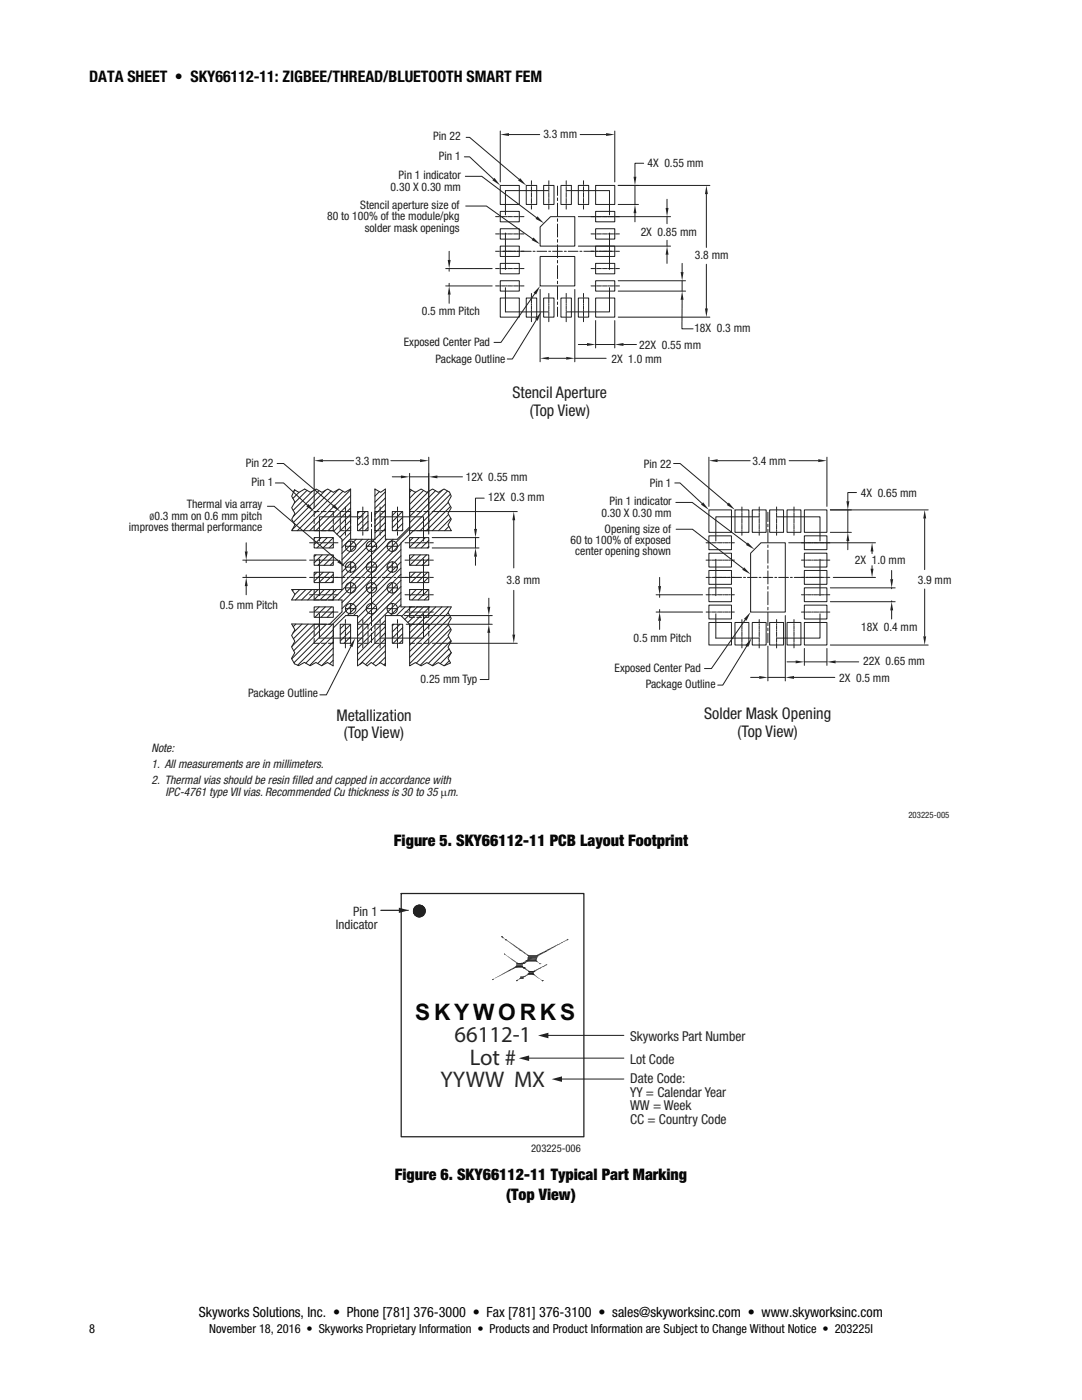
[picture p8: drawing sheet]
<svg xmlns="http://www.w3.org/2000/svg" width="216mm" height="279mm" viewBox="0 0 216 279" stroke-linecap="round" stroke-linejoin="round" font-family="sans-serif">
<g fill="none" stroke="#231f20" stroke-width=".2">
<path d="M88.9 53.6h9.3M88.9 57.1h9.3M89.6 50.2v1.7M89.6 53.6v.5M89.6 56.5v.6M89.6 58.8v1.7M58.9 97.8l-.3 .3M59.7 98.3l-1.3 1.2M61.3 97.9l-2.6 2.5M62.3 98.1l-3.8 3.7M63.7 97.9l-5.2 5.2M65 97.8l-6.4 6.4"/>
<path d="M66.1 98l-7.8 7.7M67.6 97.6l-8.3 8.3M68.4 98l-7.8 7.9M70 99l-7 6.9M70 97.7l-8.2 8.2M74.9 97.7l-.1 .1M75.7 98.1l-.9 .9M76.9 98.2l-2.1 2M76.9 99.4l-2.1 2M82.1 97.8l-.4 .4M82.9 98.2l-1.2 1.2M84.5 97.9l-2.8 2.7"/>
<path d="M85.6 98l-3.9 3.9M86.9 97.9l-5.2 5.2M88.3 97.8l-6.6 6.5M89.3 98l-21.8 21.7M89.9 98.6l-7.3 7.3M58.6 117.7l-.2 .2M59.8 117.7l-1 1M61 117.7l-2 2M62.3 117.7l-2.1 2M63.5 117.7l-2.1 2M64.7 117.7l-2.1 2M65.9 117.7l-2.1 2"/>
<path d="M67.2 117.7l-2.1 2M70 100.2l-5.8 5.7M70 105.1l-2.2 2.1M70 106.3l-1.8 1.7M70 107.5l-1.8 1.8M70 101.4l-4.5 4.5M70 103.8l-2.8 2.8M70 102.6l-3.4 3.4M71.1 107.6l-2.9 2.9M72.3 107.6l-4.1 4.1M73.5 107.6l-5.3 5.3M74.7 107.6l-6.5 6.5"/>
<path d="M76.9 106.7l-8.7 8.7M76.9 101.8l-2.1 2.1M76.9 103l-2.1 2.1M76.9 104.3l-2.1 2M76.9 105.5l-2.1 2.1M76.9 100.6l-2.1 2.1M77.2 107.6l-9 9M78.4 107.6l-12.1 12.1M79.3 107.6l2.4-2.4v-7.6l1.2 .7 1.1-.7 1.2 .7 1.1-.7 1.2 .7 1.1-.7 1.1 .6 .3 .8-.6 1.2 .6 1.1-.6 1.2 .6 1.1-.6 1.2 .6 1.1h-7.5l-2.5 2.5v12.7h10l-.6 1.2 .6 1.1-.6 1.1 .6 1.2-.6 1.1 .6 1.2-.6 1.1 .6 1.2M79.3 107.6h-2.4v-10l-.9 .7-1.2-.7v10h-4.8v-10l-1.2 .7-1.1-.7-1.2 .7-1.1-.7-1.2 .7-1.1-.7-1.1 .7-1.2-.7-1.1 .7-.9-.5-.6 1.2 .7 1.2-.7 1.1 .7 1.2-.7 1.1 .7 1.2-.7 1.1h8.3l1.7 1.7v10.1h-10l.7 .9-.7 1.1h10v2.4l-2.4 2.5M80 108.5l-11.8 11.7M80 110.9l-21.3 21.4"/>
<path d="M80 109.7l-11.8 11.8M80 115.8l-8.7 8.7M80 117.1l-8.7 8.6M80 118.3l-8.7 8.6M80 119.5l-8.7 8.6M80 112.2l-10.7 10.7M80 113.4l-9.5 9.5M80 114.6l-8.7 8.7M89.4 100.3l-5.6 5.6M89.5 102.7l-3.2 3.2M89.6 105.1l-.9 .8M89.9 101.1l-4.9 4.8"/>
<path d="M90 103.4l-2.5 2.5M90 105.8l-.1 .1M59 124.5l-.5 .6M60.3 124.5l-1.8 1.8M61.5 124.5l-2.9 3M62.7 124.6l-4.5 4.4M63.9 124.6l-5.3 5.3M65.1 124.6l-6.9 6.9M65.8 124.6l-7.6-.1 .7 1.2-.7 1.1 .6 1.2-.6 1.1 .6 1.2-.6 1.1 .6 1.1 .8 .3 1.1-.6 1.2 .7 1.1-.7 1.2 .7 1.1-.7 1.2 .7v-7.6l2.5-2.4h2.3v10l1.1-.7 .9 .7 .8-.7 .9 .7 .9-.7 1 .7v-10h3.1l1.7 1.7M66.5 130.6l-2.3 2.3M66.5 131.8l-.7 .7M66.5 126.9l-5.5 5.5"/>
<path d="M66.5 129.3l-3.1 3.1M66.5 128.1l-4.7 4.7M66.5 125.7l-7.1 7.1M76.9 131.2l-1.2 1.2M76.9 132.4l-.3 .3M76.9 128.7l-3.9 4M76.9 129.9l-2.5 2.5M76.9 127.5l-5.1 5.1M76.9 123.8l-5.6 5.6M76.9 125.1l-5.6 5.5M76.9 126.3l-5.6 5.5M80 120.7l-2.1 2.2"/>
<path d="M80.8 121.1l-1.7 1.8M81.7 124.6v8.3l1.2-.7 1.1 .7 1.2-.7 1.1 .7 1.2-.7 1.1 .7 1.3-.6-.5-.9 .6-1.1M82.1 121.1l-1.9 1.9M83.3 121.1l-2.5 2.5M84.5 121.1l-3.1 3.1M85.7 121.1l-4 4M87 121.1l-5.3 5.2M88.2 121.1l-6.5 6.4M89.4 121.1l-7.7 7.7M89.4 122.3l-7.7 7.7M89.5 124.7l-7.8 7.7M89.5 127.1l-5.6 5.7"/>
<path d="M89.6 129.5l-3.4 3.3M89.7 131.9l-1 .9M89.9 123.1l-8.2 8.1M89.9 125.5l-6.8 6.8M90 127.9l-4.5 4.5M90 130.3l-2.1 2.1"/>
</g>
<g fill="#231f20">
<path d="M89.3 51.9h.6l-.3 1.7z"/>
<path d="M89.6 57.1l.3 1.7h-.6z"/>
<path d="M103.8 35.6l1.2 1.4-1.6-1z"/>
</g>
<path d="M93 27.4h.7l9.9 8.4" fill="none" stroke="#231f20" stroke-width=".2"/>
<path d="M107.2 43.2l1.3 1.4-1.6-.9z" fill="#231f20"/>
<path d="M92.9 35.2h3.2l10.9 8.2" fill="none" stroke="#231f20" stroke-width=".2"/>
<path d="M98.7 35.5l1.1 1.5-1.6-1z" fill="#231f20"/>
<path d="M92.7 31.3h1l4.8 4.4" fill="none" stroke="#231f20" stroke-width=".2"/>
<path d="M106.4 47.4l1.4 1.4-1.7-.9z" fill="#231f20"/>
<path d="M92.9 41.1h4.2l9.2 6.6" fill="none" stroke="#231f20" stroke-width=".2"/>
<path d="M108 62.2l-.7 1.8-.5-.3z" fill="#231f20"/>
<path d="M107 63.8l-4.8 7.8h-1" fill="none" stroke="#231f20" stroke-width=".2"/>
<path d="M107.8 57.1l-.8 1.7-.5-.4z" fill="#231f20"/>
<g fill="none" stroke="#231f20" stroke-width=".2">
<path d="M99.8 37h3.8v3.8h-3.8zM105 37h2.1v3.8h-2.1zM106 36.1v.7M106 37v.1M106 37.3v.8M106 38.2v.2M106 38.5v.8M106 39.5v.1M106 39.8v.7M108.5 37h2v3.8h-2zM109.4 38h-8.5v4.9M109.5 36.1v.7"/>
<path d="M109.5 37v.1M109.5 37.3v.8M109.5 38.2v.2M109.5 38.5v.8M109.5 39.5v.1M109.5 39.8v.7M111.2 37.1v1.9M111.2 39.5v.5M111.9 37h2.1v3.8h-2.1zM113 36.1v.7M113 37v.1M113 37.3v.8"/>
<path d="M113 38.2v.2M113 38.5v.8M113 39.5v.1M113 39.8v.7M113 38h8.6v4.9M115.4 37h2.1v3.8h-2.1zM116.4 36.1v.7M116.4 37v.1M116.4 37.3v.8M116.4 38.2v.2M116.4 38.5v.8M116.4 39.5v.1"/>
<path d="M116.4 39.8v.7M118.8 37h3.9v3.8h-3.9zM98.9 57.1h.7M98.9 53.6h.7M98.9 50.1h.7M98.9 46.7h.7M98.9 43.2h.7M99.8 57.1h.1M99.8 53.6h.1M99.8 50.1h.1M99.8 46.7h.1M99.8 43.2h.1"/>
<path d="M99.8 59.5h3.8v3.8h-3.8zM99.8 56h3.8v2.1h-3.8zM99.8 52.6h3.8v2h-3.8zM99.8 49.1h3.8v2.1h-3.8zM99.8 45.7h3.8v2h-3.8zM99.8 42.2h3.8v2.1h-3.8zM100.1 57.1h.8M100.1 43.2h.8M100.1 53.6h.8M100.1 50.1h3.6M100.1 46.7h.8M100.9 57.4v4.8h8.5"/>
<path d="M100.9 46.5v7.3M101 57.1h.2M101 53.6h.2M101 46.7h.2M101 43.2h.2M101.3 57.1h.8M101.3 53.6h.8M101.3 46.7h.8M101.3 43.2h.8M102.3 57.1h.1M102.3 43.2h.1M102.3 53.6h.1"/>
<path d="M102.3 46.7h.1M102.6 57.1h.8M102.6 46.7h.8M102.6 43.2h.8M102.6 53.6h.8M103.5 57.1h.2M103.5 53.6h.2M103.5 46.7h.2M103.5 43.2h.2M103.8 57.1h.8M103.8 53.6h.8M103.8 50.1l2.2 .1"/>
<path d="M103.8 46.7h.8M103.8 43.2h.8M105 59.5h2.1v3.8h-2.1zM106 58.6v.7M106 59.4v.2M106 59.8v.7M106 40.7v.2M106 41v.7M106.4 50.2h.4M106.7 58.6l-6.7 9.7h-1.4M107.1 50.2h2M107.8 57.8v14.4"/>
<path d="M108.5 59.5h2v3.8h-2zM109.5 50.2h.4M109.5 58.6v.7M109.5 59.4v.2M109.5 59.8v.7M109.5 40.7v.2M109.5 41v.7M110.3 50.2h1.9M111.2 40.6v2.6M111.2 43.7v.5M111.2 44.7v2.6M111.2 47.8v.5"/>
<path d="M111.2 48.9v2.5M111.2 52v.5M111.2 53v2.6M111.2 56.1v.5M111.2 57.2v2.5M111.9 59.5h2.1v3.8h-2.1zM112.6 50.2h.4M113 58.6v.7M113 59.4v.2M113 59.8v.7M113 40.7v.2M113 41v.7"/>
<path d="M113.4 50.2h1.9M114.7 57.8v14.4M115.4 59.5h2.1v3.8h-2.1zM115.7 50.2h.4M116.4 58.6v.7M116.4 59.4v.2M116.4 59.8v.7M116.4 40.7v.2M116.4 41v.7M117.9 46.7h.8M117.9 43.2h.8M117.9 57.1h.8"/>
<path d="M117.9 53.6h.8M118.7 50.1l-2.2 .1M118.8 50.1h3.6M118.8 46.7h.2M118.8 43.2h.2M118.8 57.1h.2M118.8 53.6h.2M118.8 52.6h3.9v2h-3.9zM118.8 49.1h3.9v2.1h-3.9zM118.8 45.7h3.9v2h-3.9zM118.8 42.2h3.9v2.1h-3.9zM118.8 59.5h3.9v3.8h-3.9z"/>
<path d="M118.8 56h3.9v2.1h-3.9zM119.1 46.7h.8M119.1 43.2h.8M119.1 57.1h.8M119.1 53.6h.8M120.1 46.7h.1M120.1 57.1h.1M120.1 43.2h.1M120.1 53.6h.1M120.4 46.7h.7M120.4 57.1h.7M120.4 43.2h.7"/>
<path d="M120.4 53.6h.7M121.3 46.7h.2M121.3 57.1h.2M121.3 43.2h.2M121.3 53.6h.2M121.6 46.7h.8M121.6 57.1h.8M121.6 43.2h.8M121.6 57.4v4.8h-8.6M121.6 46.5v7.3M121.6 53.6h.8M122.5 50.1h.2"/>
<path d="M122.5 46.7h.2M122.5 57.1h.2M122.5 43.2h.2M122.5 53.6h.2M122.9 53.6h.7M122.9 50.1h.7M122.9 46.7h.7M122.9 57.1h.7M122.9 43.2h.7M106 60.7v.1M106 61v.8M106 61.9v.2"/>
<path d="M106 62.2v.8M106 63.2v.1M106 63.5v.7M109.5 71.5h3.5M109.5 60.7v.1M109.5 61v.8M109.5 61.9v.2M109.5 62.2v.8M109.5 63.2v.1M109.5 63.5v.7M111.2 60.3v.5M111.2 61.3v1.9"/>
<path d="M113 60.7v.1M113 61v.8M113 61.9v.2M113 62.2v.8M113 63.2v.1M113 63.5v.7M114.7 71.5h6.3M116.4 60.7v.1M116.4 61v.8M116.4 61.9v.2M116.4 62.2v.8M116.4 63.2v.1"/>
<path d="M116.4 63.5v.7"/>
</g>
<g fill="#231f20">
<path d="M107.8 71.5l1.7-.3v.6z"/>
<path d="M113 71.2l1.7 .3-1.7 .3z"/>
</g>
<path d="M115.4 68.8h1.7M118.8 64v5.4M118.9 68.8h3.8M122.7 64v5.4M124.4 68.8h2.6" fill="none" stroke="#231f20" stroke-width=".2"/>
<g fill="#231f20">
<path d="M117.1 68.5l1.8 .3-1.8 .2z"/>
<path d="M122.7 68.8l1.7-.3v.5z"/>
</g>
<path d="M123.4 56h13.4M123.4 58.1h13.4M136.1 59.8v5.8h2.2M136.1 52.6v1.7M136.1 56v2.1" fill="none" stroke="#231f20" stroke-width=".2"/>
<g fill="#231f20">
<path d="M135.8 54.3h.6l-.3 1.7z"/>
<path d="M136.1 58.1l.3 1.7h-.6z"/>
</g>
<path d="M133.1 39.8v1.7M115.4 43.2h18.4M115.4 49.1h18.4M133.1 43.2v1.4M133.1 48v1.1M133.1 50.8v1.8" fill="none" stroke="#231f20" stroke-width=".2"/>
<g fill="#231f20">
<path d="M132.8 41.5h.6l-.3 1.7z"/>
<path d="M133.1 49.1l.3 1.7h-.6z"/>
</g>
<path d="M123.4 37h18.2M140.9 38.7v10.7M140.9 52.7v8.9M123.4 63.3h18.2" fill="none" stroke="#231f20" stroke-width=".2"/>
<g fill="#231f20">
<path d="M140.9 37l.3 1.7h-.5z"/>
<path d="M140.7 61.6h.5l-.3 1.7z"/>
</g>
<path d="M123.4 37h4M126.7 37v3.8M128.4 32.6h-1.7v2.7M123.4 40.8h4M126.7 42.5v1.8" fill="none" stroke="#231f20" stroke-width=".2"/>
<g fill="#231f20">
<path d="M126.7 40.8l.3 1.7h-.6z"/>
<path d="M126.4 35.3h.6l-.3 1.7z"/>
</g>
<path d="M99.8 26.2v10.1M101.6 26.9h6.1M115.8 26.9h5.1M122.7 26.2v10.1" fill="none" stroke="#231f20" stroke-width=".2"/>
<g fill="#231f20">
<path d="M120.9 26.6l1.8 .3-1.8 .2z"/>
<path d="M99.8 26.9l1.8-.3v.5z"/>
</g>
<path d="M130.9 118.7h9.3M131.6 115.2v1.8M131.6 118.7v.5M130.9 122.2h9.3M131.6 121.6v.6M131.6 123.9v1.7" fill="none" stroke="#231f20" stroke-width=".2"/>
<g fill="#231f20">
<path d="M131.3 117h.6l-.3 1.7z"/>
<path d="M131.6 122.2l.3 1.7h-.6z"/>
<path d="M145.4 100.3l1.3 1.5-1.7-1z"/>
</g>
<path d="M134.4 92.5h1.3l9.5 8.1" fill="none" stroke="#231f20" stroke-width=".2"/>
<path d="M149.2 108.3l1.3 1.3-1.7-.8z" fill="#231f20"/>
<path d="M134.9 100.3h3.2l10.9 8.2" fill="none" stroke="#231f20" stroke-width=".2"/>
<path d="M140.3 100.3l1.2 1.5-1.6-1.1z" fill="#231f20"/>
<path d="M134.6 96.4h1.1l4.4 4.1" fill="none" stroke="#231f20" stroke-width=".2"/>
<path d="M148.5 113.2l1.3 1.4-1.7-.9z" fill="#231f20"/>
<path d="M134.9 105.6h3.3l10.1 7.9" fill="none" stroke="#231f20" stroke-width=".2"/>
<path d="M149.8 122.2l-.8 1.7-.6-.4z" fill="#231f20"/>
<g fill="none" stroke="#231f20" stroke-width=".2">
<path d="M140.9 108.3h.7M140.9 111.8h.7M140.9 115.2h.7M140.9 118.7h.7M141.5 106.9h4.5v2.8h-4.5zM141.5 110.4h4.5v2.8h-4.5zM141.5 113.9h4.5v2.7h-4.5zM141.5 117.3h4.5v2.8h-4.5zM141.5 101.8h4.5v4.4h-4.5zM141.8 108.3h.1M141.8 111.8h.1M141.8 115.2h.1"/>
<path d="M141.8 118.7h.1M142.1 108.3h.8M142.1 111.8h.8M142.1 115.2h3.6M142.1 118.7h.8M142.8 111.6v7.3M143 108.3h.2M143 111.8h.2M143 118.7h.2M143.3 108.3h.8M143.3 111.8h.8M143.3 118.7h.8"/>
<path d="M144.3 108.3h.1M144.3 111.8h.1M144.3 118.7h.1M144.6 108.3h.7M144.6 111.8h.7M144.6 118.7h.7M145.5 108.3h.2M145.5 111.8h.2M145.5 118.7h.2M145.8 108.3h.7M145.8 111.8h.7M145.8 115.2h2.2"/>
<path d="M145.8 118.7h.7M146.7 101.8h2.7v4.4h-2.7zM148 101.2v.7M148 102.1v.1M148 102.4v.7M148 103.3v.2M148 103.6v.8M148 104.5v.2M148 104.9v.7M148 105.8v.1M148 106.1v.7M148.4 115.2h.4"/>
<path d="M149.1 115.2h2M150.1 101.8h2.8v4.4h-2.8zM151.4 103.1h-8.6v4.9M151.5 115.2h.4M151.5 101.2v.7M151.5 102.1v.1M151.5 102.4v.7M151.5 103.3v.2M151.5 103.6v.8M151.5 104.5v.2M151.5 104.9v.7M151.5 105.8v.1"/>
<path d="M151.5 106.1v.7M152.3 115.2h1.9M153.2 102.2v1.9M153.2 104.6v.5M153.2 105.6v2.6M153.2 108.8v.5M153.2 109.8v2.6M153.2 112.9v.5M153.2 113.9v2.6M153.2 117.1v.5M153.2 118.1v2.6M153.6 101.8h2.7v4.4h-2.7z"/>
<path d="M154.6 115.2h.4M155 101.2v.7M155 102.1v.1M155 102.4v.7M155 103.3v.2M155 103.6v.8M155 104.5v.2M155 104.9v.7M155 105.8v.1M155 106.1v.7M155 103.1h8.6v4.9M155.4 115.2h1.9"/>
<path d="M157 101.8h2.8v4.4h-2.8zM157.7 115.2h.4M158.4 101.2v.7M158.4 102.1v.1M158.4 102.4v.7M158.4 103.3v.2M158.4 103.6v.8M158.4 104.5v.2M158.4 104.9v.7M158.4 105.8v.1M158.4 106.1v.7M159.9 111.8h.8"/>
<path d="M159.9 108.3h.8M159.9 118.7h.8M160.5 117.3h4.5v2.8h-4.5zM160.5 113.8h4.5v2.8h-4.5zM160.5 110.4h4.5v2.8h-4.5zM160.5 106.9h4.5v2.8h-4.5zM160.5 101.8h4.5v4.4h-4.5zM160.7 115.2h-2.2M160.8 115.2h3.6M160.8 111.8h.2M160.8 108.3h.2M160.8 118.7h.2"/>
<path d="M161.1 111.8h.8M161.1 108.3h.8M161.1 118.7h.8M162.1 111.8h.1M162.1 108.3h.1M162.1 118.7h.1M162.4 111.8h.7M162.4 108.3h.7M162.4 118.7h.7M163.3 111.8h.2M163.3 108.3h.2M163.3 118.7h.2"/>
<path d="M163.6 111.8h.8M163.6 108.3h.8M163.6 111.6v7.3M163.6 118.7h.8M164.5 115.2h.2M164.5 111.8h.2M164.5 108.3h.2M164.5 118.7h.2M164.9 118.7h.7M164.9 115.2h.7M164.9 111.8h.7M164.9 108.3h.7"/>
<path d="M140.9 122.1h.7M141.5 120.8h4.5v2.7h-4.5zM141.5 124.2h4.5v4.5h-4.5zM141.8 122.1h.1M142.1 122.1h.8M142.8 122.5v4.8h8.6M143 122.1h.2M143.3 122.1h.8M144.3 122.1h.1M144.6 122.1h.7M145.5 122.1h.2M145.8 122.1h.7"/>
<path d="M146.7 124.2h2.7v4.5h-2.7zM148 123.7v.7M148 124.5v.2M148 124.8v.8M148 125.8v.1M148 126.1v.8M148 127v.2M148 127.3v.8M148 128.3v.1M148 128.6v.7M148.7 123.7l-6.7 9.7h-1.4M149.8 135.2h1.7"/>
<path d="M150.1 124.2h2.8v4.5h-2.8zM151.5 123.7v.7M151.5 124.5v.2M151.5 124.8v.8M151.5 125.8v.1M151.5 126.1v.8M151.5 127v.2M151.5 127.3v.8M151.5 128.3v.1M151.5 128.6v.7M153.2 128.9v7M153.2 135.2h3.5"/>
<path d="M153.2 121.2v.5M153.2 122.2v2.6M153.2 125.4v.5M153.2 126.4v1.8M153.6 124.2h2.7v4.5h-2.7zM155 123.7v.7M155 124.5v.2M155 124.8v.8M155 125.8v.1M155 126.1v.8M155 127v.2M155 127.3v.8"/>
<path d="M155 128.3v.1M155 128.6v.7M156.7 122.9v13M157 124.2h2.8v4.5h-2.8zM158.4 135.2h8.2M158.4 123.7v.7M158.4 124.5v.2M158.4 124.8v.8M158.4 125.8v.1M158.4 126.1v.8M158.4 127v.2M158.4 127.3v.8"/>
<path d="M158.4 128.3v.1M158.4 128.6v.7M159.9 122.2h.8M160.5 120.8h4.5v2.7h-4.5zM160.5 124.2h4.5v4.5h-4.5zM160.8 122.2h.2M161.1 122.2h.8M162.1 122.2h.1M162.4 122.2h.7M163.3 122.2h.2M163.6 122.2h.8M163.6 122.5v4.8h-8.6"/>
<path d="M164.5 122.2h.2M164.9 122.2h.7"/>
</g>
<g fill="#231f20">
<path d="M151.5 134.9l1.7 .3-1.7 .3z"/>
<path d="M156.7 135.2l1.7-.3v.6z"/>
</g>
<path d="M157 132.1h1.8M160.5 132.1h4.5M160.5 129.4v3.4M165 129.4v3.4M166.7 132.1h4.6" fill="none" stroke="#231f20" stroke-width=".2"/>
<g fill="#231f20">
<path d="M158.8 131.8l1.7 .3-1.7 .3z"/>
<path d="M165 132.1l1.7-.3v.6z"/>
</g>
<path d="M165.7 117.3h12.9M177.9 113.9v1.7M177.9 117.3v.2M177.9 119.9v.2M165.7 120.1h12.9M177.9 121.8v1.7" fill="none" stroke="#231f20" stroke-width=".2"/>
<g fill="#231f20">
<path d="M177.6 115.6h.6l-.3 1.7z"/>
<path d="M177.9 120.1l.3 1.7h-.6z"/>
</g>
<path d="M157.4 108.3h17.3M166.3 115.2h8.4M174 110.1v.4M174 112.9v.6" fill="none" stroke="#231f20" stroke-width=".2"/>
<g fill="#231f20">
<path d="M174 108.3l.3 1.8h-.6z"/>
<path d="M173.7 113.5h.6l-.3 1.7z"/>
</g>
<path d="M165.7 101.8h19.5M184.5 103.5v10.2M184.5 117.5v9.5M165.7 128.7h19.5" fill="none" stroke="#231f20" stroke-width=".2"/>
<g fill="#231f20">
<path d="M184.5 101.8l.3 1.7h-.6z"/>
<path d="M184.2 127h.6l-.3 1.7z"/>
</g>
<path d="M170.9 98.3h-1.7v1.7M165.7 101.8h4.2M165.7 106.2h4.2M169.2 101.8v4.4M169.2 108v1.7" fill="none" stroke="#231f20" stroke-width=".2"/>
<g fill="#231f20">
<path d="M169.2 106.2l.3 1.8h-.6z"/>
<path d="M168.9 100h.6l-.3 1.8z"/>
</g>
<path d="M141.5 91.2v9.9M143.2 91.9h6.5M157.5 91.9h5.8M165 91.2v9.9" fill="none" stroke="#231f20" stroke-width=".2"/>
<g fill="#231f20">
<path d="M163.3 91.6l1.7 .3-1.7 .3z"/>
<path d="M141.5 91.9l1.7-.3v.6z"/>
</g>
<path d="M107.8 51.2h6.9v5.9h-6.9zM107.8 45.3l2.1-2.1h4.8v5.9h-6.9zM48.4 111.8h12.7M48.4 115.2h12.7M49.1 108.3v1.8M49.1 111.8v.5M49.1 114.7v.5M49.1 117v1.7M151.8 108.3h4.9v13.9h-6.9v-11.8z" fill="none" stroke="#231f20" stroke-width=".2"/>
<g fill="#231f20">
<path d="M48.8 110.1h.6l-.3 1.7z"/>
<path d="M49.1 115.2l.3 1.8h-.6z"/>
<path d="M66.7 100.7l1.2 1.4-1.6-1z"/>
</g>
<path d="M55.3 92.5h1.3l9.9 8.4" fill="none" stroke="#231f20" stroke-width=".2"/>
<path d="M61.5 100.6l1.2 1.5-1.6-1.1z" fill="#231f20"/>
<path d="M54.9 96.4h1.7l4.7 4.4" fill="none" stroke="#231f20" stroke-width=".2"/>
<path d="M67.7 111.7l1.2 1.5-1.6-1z" fill="#231f20"/>
<path d="M53.4 101h1.3l12.8 10.9" fill="none" stroke="#231f20" stroke-width=".2"/>
<path d="M70.9 127.3l-.6 1.9-.5-.3z" fill="#231f20"/>
<g fill="none" stroke="#231f20" stroke-width=".2">
<path d="M78.3 95.2h1.7M81.7 94.5v12.1M81.7 95.2h3.9M85.6 94.5v12.1M87.3 95.2h5M61.8 111.8h.7M61.8 118.7h.7M61.8 108.3h.7M61.8 115.2h.7M62.7 111.8h.1M62.7 118.7h.1M62.7 108.3h.1"/>
<path d="M62.7 115.2h.1M62.7 114.2h3.8v2.1h-3.8zM62.7 110.7h3.8v2.1h-3.8zM62.7 118.9v.8h1M62.7 104.9v1h1M62.7 103.5v1M62.7 107.3h3.8v2.1h-3.8zM62.8 107.3l-.1 .1M63 111.8h.7M63 118.7h.7M63 108.3h.7M63.1 110.7l-.4 .4"/>
<path d="M63.3 114.2l-.6 .6M63.7 117.7h-1v.8M63.7 102.1h-1v1M63.7 111.6v7.3M63.9 111.8h.2M63.9 118.7h.2M63.9 108.3h.2M64.1 107.3l-1.4 1.4M64.1 117.7h1M64.1 119.7h1M64.1 102.1h1M64.1 105.9h1"/>
<path d="M64.2 111.8h.8M64.2 118.7h.8M64.2 108.3h.8M64.3 110.7l-1.6 1.6M64.5 114.2l-1.8 1.8M65.1 111.8h.2M65.1 118.7h.2M65.1 108.3h.2M65.3 107.3l-2.1 2.1M65.5 111.8h.7M65.5 118.7h.7M65.5 108.3h.7"/>
<path d="M65.5 110.7l-2.1 2.1M65.5 117.7h1M65.5 102.1h1v1M65.7 114.2l-2.1 2.1M66.4 111.8h.1M66.4 118.7h.1M66.4 108.3h.1M66.5 115.9l-.4 .4M66.5 117.7v.8M66.5 112.2l-.6 .6M66.5 111l-1.8 1.8M66.5 118.9v.8h-1"/>
<path d="M66.5 108.5l-.8 .9M66.5 114.6l-1.6 1.7M66.5 103.5v1M66.5 107.3l-2.1 2.1M66.5 104.9v1h-1M66.5 115.2h-3.5M66.7 115.2h2.2M66.7 111.8h.7M66.7 118.7h.7M66.7 108.3h.7M67.9 104.9v1h.8M67.9 103.5v1"/>
<path d="M68.7 102.1h-.8v1M68.9 101.2v.7M68.9 102.1v.1M68.9 102.4v.7M68.9 103.3v.2M68.9 103.6v.8M68.9 104.5v.2M68.9 104.9v.7M68.9 105.8v.1M68.9 106.1v.7M69.2 102.1h.8v1M69.3 115.2h.3"/>
<path d="M70 104.9v1h-.8M70 103.5v1M70 115.2h2M71.3 102.1h2.1v3.8h-2.1zM71.7 102.1l-.4 .4M72.3 103.1h-8.6v4.9M72.4 115.2h.4M72.4 101.2v.7M72.4 102.1v.1M72.4 102.4v.7M72.4 103.3v.2M72.4 103.6v.8"/>
<path d="M72.4 104.5v.2M72.4 104.9v.7M72.4 105.8v.1M72.4 106.1v.7M72.9 102.1l-1.6 1.6M73.1 115.2h2M73.4 105.3l-.6 .6M73.4 104.1l-1.8 1.8M73.4 102.8l-2.1 2.1M74.1 102.2v1.9M74.1 104.6v.5M74.1 105.6v2.6"/>
<path d="M74.1 108.8v.5M74.1 109.8v2.6M74.1 112.9v.5M74.1 113.9v2.6M74.1 117.1v.5M74.1 118.1v2.6M74.8 104.9v1h.8M74.8 103.5v1M75.5 115.2h.4M75.6 102.1h-.8v1M75.8 101.2v.7M75.8 102.1v.1"/>
<path d="M75.8 102.4v.7M75.8 103.3v.2M75.8 103.6v.8M75.8 104.5v.2M75.8 104.9v.7M75.8 105.8v.1M75.8 106.1v.7M75.9 103.1h8.6v4.9M76.1 102.1h.8v1M76.3 115.2h1.9M76.9 104.9v1h-.8M76.9 103.5v1"/>
<path d="M78.3 102.1h2.1v3.8h-2.1zM78.6 115.2h.4M79.1 102.1l-.8 .8M79.3 101.2v.7M79.3 102.1v.1M79.3 102.4v.7M79.3 103.3v.2M79.3 103.6v.8M79.3 104.5v.2M79.3 104.9v.7M79.3 105.8v.1M79.3 106.1v.7"/>
<path d="M80.3 102.1l-2 2M80.4 105.7l-.2 .2M80.4 103.2l-2.1 2.1M80.4 104.5l-1.5 1.4M80.8 118.7h.7M80.8 111.8h.7M80.8 108.3h.7M81.5 115.2h-2.1M81.7 118.7h.2M81.7 115.2h3.6M81.7 111.8h.2M81.7 108.3h.2"/>
<path d="M81.7 117.7h3.9v2h-3.9zM81.7 114.2h3.9v2.1h-3.9zM81.7 110.7h3.9v2.1h-3.9zM81.7 107.3h3.9v2.1h-3.9zM81.7 104.9v1h1M81.8 117.7l-.1 .1M82 118.7h.8M82 111.8h.8M82 108.3h.8M82.4 107.3l-.7 .7M82.6 110.7l-.9 .9M82.7 102.1h-1v1"/>
<path d="M82.9 114.2l-1.2 1.1M82.9 118.7h.2M82.9 111.8h.2M82.9 108.3h.2M83.1 117.7l-1.4 1.3M83.2 102.1h.9M83.2 105.9h.9M83.3 118.7h.7M83.3 111.8h.7M83.3 108.3h.7M83.7 107.3l-2 1.9M83.9 110.7l-2.1 2.1"/>
<path d="M84.1 114.2l-2.1 2.1M84.2 118.7h.1M84.2 111.8h.1M84.2 108.3h.1M84.3 117.7l-2.1 2M84.5 118.7h.8M84.5 111.8h.8M84.5 108.3h.8M84.5 111.6v7.3M84.6 102.1h1M84.9 107.3l-2.1 2.1M85.1 110.7l-2.1 2.1"/>
<path d="M85.3 114.2l-2.1 2.1M85.4 118.7h.2M85.4 115.2h.2M85.4 111.8h.2M85.4 108.3h.2M85.5 117.7l-2.1 2M85.6 115.2l-1.1 1.1M85.6 111.5l-1.4 1.3M85.6 112.7l-.1 .1M85.6 107.9l-1.6 1.5M85.6 104.9v1h-1M85.6 118.9l-.9 .8"/>
<path d="M85.6 109.1l-.3 .3M85.7 118.7h.8M85.7 115.2h.8M85.7 111.8h.8M85.7 108.3h.8M61.8 122.2h.7M62.7 122.2h.1M62.7 127.4v1h1M62.7 126v.9M62.7 121.1h3.8v2.1h-3.8zM63 122.2h.7M63.7 124.6h-1v.9"/>
<path d="M63.7 121.1l-1 1M63.7 122.5v4.8h8.6M63.9 122.2h.2M64.1 124.6h1M64.1 128.4h1M64.2 122.2h.8M64.9 121.1l-2.1 2.1M65.1 122.2h.2M65.5 122.2h.7M65.5 124.6h1v.9M66.1 121.1l-2 2.1M66.4 122.2h.1"/>
<path d="M66.5 126v.9M66.5 127.4v1h-1M66.5 122l-1.2 1.2M66.7 122.2h.7M67.9 124.6h2.1v3.8h-2.1zM68.8 124.6l-.9 .9M68.9 123.7v.7M68.9 124.5v.2M68.9 124.8v.8M68.9 125.8v.1M68.9 126.1v.8M68.9 127v.2"/>
<path d="M68.9 127.3v.8M68.9 128.3v.1M68.9 128.6v.7M70 125.9l-2.1 2M70 128.3l-.1 .1M70 127.1l-1.3 1.3M70 124.6l-2.1 2.1M70 129l-4.9 9.7h-1.3M71.3 127.4v1h.8M71.3 126v.9M72.1 124.6h-.8v.9M72.4 123.7v.7"/>
<path d="M72.4 124.5v.2M72.4 124.8v.8M72.4 125.8v.1M72.4 126.1v.8M72.4 127v.2M72.4 127.3v.8M72.4 128.3v.1M72.4 128.6v.7M72.6 124.6h.8v.9M73.4 127.4v1h-.8M73.4 126v.9M74.1 121.2v.5"/>
<path d="M74.1 122.2v2.6M74.1 125.4v.5M74.1 126.4v1.8M74.8 127.4v1h.8M74.8 126v.9M75.6 124.6h-.8v.9M75.8 123.7v.7M75.8 124.5v.2M75.8 124.8v.8M75.8 125.8v.1M75.8 126.1v.8M75.8 127v.2"/>
<path d="M75.8 127.3v.8M75.8 128.3v.1M75.8 128.6v.7M76.1 124.6h.8v.9M76.9 126v.9M76.9 127.4v1h-.8M78.3 124.6h2v3.8h-2zM78.6 124.6l-.3 .3M79.3 123.7v.7M79.3 124.5v.2M79.3 124.8v.8M79.3 125.8v.1"/>
<path d="M79.3 126.1v.8M79.3 127v.2M79.3 127.3v.8M79.3 128.3v.1M79.3 128.6v.7M79.8 124.6l-1.5 1.5M80.4 127.7l-.7 .7M80.4 126.5l-1.9 1.9M80.4 125.3l-2.1 2M80.8 122.1h.7M81.7 122.1h.2M81.7 122.4v.8h1"/>
<path d="M81.7 127.4v1h1M81.7 126v.9M82 122.1h.8M82.7 121.1h-1v.8M82.7 124.6h-1v.9M82.9 122.1h.2M83.2 121.1h.9M83.2 123.2h.9M83.2 124.6h.9M83.2 128.4h.9M83.3 122.1h.7M84.2 122.1h.1"/>
<path d="M84.5 122.1h.8M84.5 122.5v4.8h-8.6M84.6 121.1h1v.8M84.6 124.6h1v.9M85.4 122.1h.2M85.6 122.4v.8h-1M85.6 126v.9M85.6 127.4v1h-1M85.7 122.1h.8"/>
</g>
<g fill="#231f20">
<path d="M80 94.9l1.7 .3-1.7 .3z"/>
<path d="M85.6 95.2l1.7-.3v.6z"/>
</g>
<path d="M96.6 99.4h-1.7v6.2M86.2 107.3h9.4M86.2 109.4h9.4M94.9 107.3v2.1M94.9 111.1v1.7" fill="none" stroke="#231f20" stroke-width=".2"/>
<g fill="#231f20">
<path d="M94.9 109.4l.3 1.7h-.6z"/>
<path d="M94.6 105.6h.6l-.3 1.7z"/>
</g>
<path d="M86.2 102.1h17M102.5 103.8v9.5M102.5 117.8v8.8M86.2 128.4h17" fill="none" stroke="#231f20" stroke-width=".2"/>
<g fill="#231f20">
<path d="M102.5 102.1l.3 1.7h-.6z"/>
<path d="M102.2 126.6h.6l-.3 1.8z"/>
</g>
<path d="M62.7 91.2v10.2M64.4 91.9h6.2M78 91.9h5.8M85.6 91.2v10.2" fill="none" stroke="#231f20" stroke-width=".2"/>
<g fill="#231f20">
<path d="M83.8 91.6l1.8 .3-1.8 .3z"/>
<path d="M62.7 91.9l1.7-.3v.6z"/>
</g>
<g fill="none" stroke="#231f20" stroke-width=".2">
<path d="M68.9 113.2h2.1M68.9 117.3h2.1M68.9 109h2.1a1.04 1.04 0 0 1-1.5 1 1.04 1.04 0 0 1-.2-1.8 1.04 1.04 0 0 1 1.7 .5v.3M70 112.1v2.1M70 116.3v2.1M70 108v2.1M73.1 113.2h2.1M73.1 117.3h2.1M73.1 109h2.1a1.04 1.04 0 0 1-1.5 1 1.04 1.04 0 0 1-.2-1.8 1.04 1.04 0 0 1 1.6 .5l.1 .3M74.1 112.1v2.1M74.1 116.3v2.1M74.1 108v2.1"/>
<path d="M77.2 109h2.1a1.04 1.04 0 0 1-1.5 1 1.04 1.04 0 0 1-.2-1.8 1.04 1.04 0 0 1 1.7 .5v.3M77.2 113.2h2.1M77.2 117.3h2.1M78.3 108v2.1M78.3 112.1v2.1M78.3 116.3v2.1M97.5 119.4v1.7M68.9 121.5h2.1M70 120.4v2.1M73.1 121.5h2.1M74.1 120.4v2.1M77.2 121.5h2.1"/>
<path d="M78.3 120.4v2.1M80.7 122.9h17.5M81.1 124.6h17.1M97.5 126.3v9.3h-1.7M97.5 122.9v1.7"/>
<circle cx="70" cy="113.2" r="1.04"/>
<circle cx="70" cy="117.3" r="1.04"/>
<circle cx="74.1" cy="113.2" r="1.04"/>
<circle cx="74.1" cy="117.3" r="1.04"/>
<circle cx="78.3" cy="113.2" r="1.04"/>
<circle cx="78.3" cy="117.3" r="1.04"/>
<circle cx="70" cy="121.5" r="1.04"/>
<circle cx="74.1" cy="121.5" r="1.04"/>
<circle cx="78.3" cy="121.5" r="1.04"/>
</g>
<g fill="#231f20">
<path d="M97.2 121.1h.6l-.3 1.8z"/>
<path d="M97.5 124.6l.3 1.7h-.6z"/>
<path d="M150 127.3l-.7 1.8-.6-.3z"/>
</g>
<path d="M149 128.9l-4.8 7.8h-1" fill="none" stroke="#231f20" stroke-width=".2"/>
<path d="M76 181.7h5.6" fill="none" stroke="#272525" stroke-width=".2"/>
<path d="M79.6 181.2l2 .5-2 .5z" fill="#272525"/>
<path d="M111.8 215.3h12.7" fill="none" stroke="#231f20" stroke-width=".2"/>
<path d="M110.1 215.4l2-.6v1.1z" fill="#231f20"/>
<path d="M105.2 211.2h19.3" fill="none" stroke="#231f20" stroke-width=".2"/>
<path d="M103.5 211.2l2.1-.6v1.1z" fill="#231f20"/>
<path d="M109 206.6h15.5" fill="none" stroke="#231f20" stroke-width=".2"/>
<path d="M107.4 206.7l2-.6v1.1z" fill="#231f20"/>
<g fill="none" stroke="#231f20" stroke-width=".25">
<path d="M80.1 178.3h36.4v48.6h-36.4zM82.7 182.5l1.7-1.6-1.6 1.6M83.1 180.8l-.4 .4M83.3 180.7l-.7 .7M83.4 180.7l-.8 .9M83.6 180.6l-1.1 1.1M83.7 180.6l-1.2 1.2M83.8 180.6l-1.3 1.3M83.9 180.7l-1.4 1.3M84 180.7l-1.4 1.4M84 180.7l-1.4 1.5M84.1 180.7l-1.5 1.6"/>
<path d="M84.2 180.8l-1.6 1.5M84.2 180.8l-1.5 1.6M84.5 180.9l-1.7 1.7M84.5 181l-1.7 1.6M84.5 182.6l-.1 .1M84.5 181.1l-1.6 1.6M84.6 181.1l-1.6 1.6M84.6 181.2l-1.5 1.6M84.7 181.2l-1.6 1.6M84.7 182.3l-.6 .6M84.7 181.3l-1.5 1.5M84.8 181.4l-1.5 1.5"/>
<path d="M84.8 181.5l-1.5 1.4M84.8 181.6l-1.4 1.3M84.8 181.7l-1.3 1.3M84.8 182l-1 1M84.8 182.1l-.8 .8M84.8 181.7l-1.2 1.3M84.8 181.9l-1.1 1.1"/>
<circle cx="83.7" cy="181.8" r="1.17"/>
</g>
<g fill="#231f20">
<path d="M100.2 187l.2 .1z"/>
<path d="M100.3 187.1h.1z"/>
<path d="M100.3 187.1l.4 .2z"/>
<path d="M100.5 187.3h.2z"/>
<path d="M100.6 187.3l.4 .2z"/>
<path d="M100.8 187.5h.3z"/>
<path d="M113.1 187.6l.1-.1z"/>
<path d="M113 187.6h.1z"/>
<path d="M112.8 187.8l.2-.2z"/>
<path d="M113 187.6l-.1 .2z"/>
<path d="M112.7 187.8h.2z"/>
<path d="M100.9 187.5l.5 .3z"/>
<path d="M101.2 187.8h.3z"/>
<path d="M112.5 187.8h.2z"/>
<path d="M101.3 187.8l.6 .3z"/>
<path d="M112 188.1l.5-.3-.3 .3z"/>
<path d="M112.2 188.1l.5-.3z"/>
<path d="M112 188.1h.2z"/>
<path d="M101.6 188.1l.4 .1z"/>
<path d="M101.7 188.2l.7 .2h-.3z"/>
<path d="M101.7 188.2l.7 .2z"/>
<path d="M111.3 188.5l.7-.4-.4 .4z"/>
<path d="M111.6 188.5l.4-.4h.2z"/>
<path d="M111.3 188.5h.3z"/>
<path d="M102.1 188.4l.4 .1z"/>
<path d="M110.6 188.8l.7-.3-.4 .3z"/>
<path d="M110.9 188.8l.4-.3h.3z"/>
<path d="M110.5 188.9h.4z"/>
<path d="M110.6 188.8l.3 .1z"/>
<path d="M102.2 188.5l1.2 .7h-.4z"/>
<path d="M102.2 188.5h.3l.9 .7z"/>
<path d="M109.8 189.2l.7-.3-.3 .3z"/>
<path d="M110.5 188.9h.4l-.7 .3z"/>
<path d="M103 189.2h.6z"/>
<path d="M109.7 189.3h.5z"/>
<path d="M109.8 189.2h.4z"/>
<path d="M103.2 189.2l.7 .3h-.4z"/>
<path d="M103.2 189.2h.4l.3 .3z"/>
<path d="M103.5 189.5l.5 .1z"/>
<path d="M103.6 189.6h.5z"/>
<path d="M103.7 189.6h.4z"/>
<path d="M103.7 189.6l.4 .1z"/>
<path d="M108.9 189.7l.8-.4-.3 .4z"/>
<path d="M109.7 189.3h.5l-.8 .4z"/>
<path d="M108.9 189.7h.5h-.6z"/>
<path d="M108.9 189.7h.5z"/>
<path d="M103.8 189.7h.5z"/>
<path d="M103.9 189.7l.4 .1z"/>
<path d="M104 189.8l.4 .1z"/>
<path d="M104.1 189.9l.5 .1z"/>
<path d="M104.3 190l.7 .3h-.3z"/>
<path d="M104.3 190h.3l.4 .3z"/>
<path d="M104.7 190.3l.5 .1z"/>
<path d="M100.6 190.4l.2 .1z"/>
<path d="M104.9 190.4l.4 .1z"/>
<path d="M100.7 190.5h.2z"/>
<path d="M100.8 190.5l.1 .1z"/>
<path d="M107.2 190.6l1.6-.9-1 .9z"/>
<path d="M107.8 190.6l1-.9h.6z"/>
<path d="M105 190.5l.5 .1z"/>
<path d="M105.2 190.6h.3z"/>
<path d="M100.8 190.6h.3z"/>
<path d="M107.1 190.6h.6z"/>
<path d="M107.2 190.6h.6z"/>
<path d="M105.2 190.6l.3 .1z"/>
<path d="M107 190.7h.6z"/>
<path d="M105.2 190.7h.3z"/>
<path d="M100.9 190.6l.2 .1z"/>
</g>
<path d="M105.2 190.7h2.4M105.3 190.7h2.2" fill="none" stroke="#231f20" stroke-width=".2"/>
<g fill="#231f20">
<path d="M101 190.7l.3 .1z"/>
<path d="M101.1 190.8h.3z"/>
<path d="M105.4 190.8h1.9z"/>
<path d="M105.4 190.8h2z"/>
<path d="M105.4 190.8l1.9 .1z"/>
<path d="M105.4 190.9h1.8z"/>
<path d="M105.4 190.9h1.9z"/>
<path d="M101.2 190.8l.4 .2z"/>
<path d="M101.4 191l.2 .1z"/>
<path d="M105.4 190.9l1.8 .2h-1.9z"/>
<path d="M105.4 190.9h1.8v.2z"/>
<path d="M105.3 191.1h1.9z"/>
<path d="M101.5 191.1l.5 .2z"/>
<path d="M105.3 191.1l1.9 .3h-2z"/>
<path d="M105.3 191.1h1.9v.3z"/>
<path d="M101.8 191.3l.4 .1z"/>
<path d="M105.2 191.4l1.9 .2h-1.9z"/>
<path d="M105.2 191.4h2l-.1 .2z"/>
<path d="M105.2 191.6h1.9z"/>
<path d="M105.2 191.6l1.9 .1z"/>
</g>
<path d="M104.9 191.7h2.1" fill="none" stroke="#231f20" stroke-width=".2"/>
<path d="M105.2 191.7h1.9z" fill="#231f20"/>
<path d="M104.9 191.7h2.1" fill="none" stroke="#231f20" stroke-width=".2"/>
<g fill="#231f20">
<path d="M102 191.4l.7 .4h-.2z"/>
<path d="M102 191.4h.2l.5 .4z"/>
</g>
<path d="M104.8 191.8h2.3M104.9 191.8h2.2" fill="none" stroke="#231f20" stroke-width=".2"/>
<g fill="#231f20">
<path d="M104.8 191.8l.6 .1z"/>
<path d="M104.8 191.8h.7z"/>
<path d="M107 191.8l.2 .1z"/>
<path d="M107 191.9h.2z"/>
<path d="M102.5 191.8l.5 .1z"/>
<path d="M104.6 191.9h.6z"/>
<path d="M104.8 191.9h.6z"/>
<path d="M107.1 191.9h.2z"/>
<path d="M102.7 191.9l.4 .1z"/>
<path d="M107.2 191.9l.2 .1z"/>
<path d="M107.3 192l.2 .1z"/>
<path d="M102.8 192l.5 .2z"/>
<path d="M107.4 192.1l.2 .1z"/>
<path d="M104.1 192.2l.5-.3 .2 .3z"/>
<path d="M104.6 191.9h.6l-.4 .3z"/>
<path d="M104.1 192.2h.7z"/>
<path d="M103 192.2h.3z"/>
<path d="M103 192.2h1.7z"/>
<path d="M103 192.2h1.8z"/>
<path d="M107.5 192.2h.2z"/>
<path d="M103.1 192.2h1.6z"/>
<path d="M107.6 192.2l.1 .1z"/>
<path d="M103.1 192.2l1.5 .1z"/>
<path d="M107.6 192.3h.1z"/>
<path d="M103.1 192.3l1.3 .1z"/>
<path d="M103.1 192.3h1.5z"/>
<path d="M103 192.4h1.4z"/>
<path d="M103.1 192.4h1.3z"/>
<path d="M103 192.4l1.4 .1z"/>
<path d="M109 192.5h.1z"/>
<path d="M108.9 192.5h.2z"/>
<path d="M108.9 192.6h.1z"/>
<path d="M108.8 192.6h.2z"/>
<path d="M103 192.5l1.3 .2h-1.3z"/>
<path d="M103 192.5h1.4l-.1 .2z"/>
<path d="M108.7 192.7l.1-.1z"/>
<path d="M108.7 192.7h.1z"/>
<path d="M103 192.7h1.3z"/>
<path d="M103 192.8h1.3z"/>
<path d="M103 192.7l1.3 .1z"/>
<path d="M108.5 192.8l.2-.1z"/>
<path d="M108.7 192.7h.1l-.2 .1z"/>
<path d="M108.5 192.8h.1z"/>
<path d="M103 192.8h1.2z"/>
<path d="M102.9 192.9h1.4z"/>
<path d="M103 192.8l1.3 .1z"/>
<path d="M102.9 192.9h1.5z"/>
<path d="M102.8 192.9h1.6z"/>
<path d="M108.2 192.9l.3-.1-.1 .1z"/>
<path d="M108.5 192.8h.1l-.2 .1z"/>
<path d="M108.2 192.9h.2z"/>
<path d="M102.7 193h1.7z"/>
<path d="M102.8 192.9l1.6 .1z"/>
<path d="M102.7 193h1.8z"/>
<path d="M102.7 193h.5z"/>
<path d="M102.6 193h.5z"/>
<path d="M104.2 193h.4z"/>
<path d="M102.5 193.1h.5z"/>
<path d="M104.2 193l.5 .1z"/>
<path d="M104.4 193.1h.3z"/>
<path d="M104.4 193.1l.3 .1z"/>
<path d="M104.4 193.2h.3z"/>
<path d="M104.4 193.2h.4z"/>
<path d="M107.5 193.3l.7-.4-.4 .4z"/>
<path d="M108.2 192.9h.2l-.6 .4z"/>
<path d="M107.5 193.3h.3z"/>
<path d="M104.4 193.2l.5 .1z"/>
<path d="M104.6 193.3l.7 .3h-.3z"/>
<path d="M104.6 193.3h.3l.4 .3z"/>
<path d="M106.8 193.6l.7-.3-.3 .3z"/>
<path d="M107.5 193.3h.3l-.6 .3z"/>
<path d="M106.7 193.6h.4z"/>
<path d="M106.8 193.6h.4z"/>
<path d="M101.3 193.8l1.2-.7-.8 .7z"/>
<path d="M101.7 193.8l.8-.7h.5z"/>
<path d="M105 193.6l.6 .2z"/>
<path d="M106.4 193.8l.3-.2 .1 .2z"/>
<path d="M106.7 193.6h.4l-.3 .2z"/>
<path d="M105.3 193.8h.4z"/>
<path d="M106.3 193.9h.5z"/>
<path d="M106.4 193.8h.4z"/>
<path d="M105.4 193.8l.3 .1z"/>
<path d="M105.4 193.9h1.4z"/>
<path d="M101.1 193.9h.4z"/>
<path d="M101.3 193.8h.4z"/>
<path d="M105.4 193.9h1.3z"/>
<path d="M105.5 193.9h1.1z"/>
<path d="M105.5 193.9h1.2z"/>
<path d="M105.5 193.9l1.1 .1z"/>
<path d="M105.5 194h1.1z"/>
<path d="M105.5 194h1z"/>
<path d="M100.7 194.1l.4-.2-.1 .2z"/>
<path d="M101.1 193.9h.4l-.5 .2z"/>
<path d="M100.5 194.2h.3z"/>
<path d="M100.7 194.1h.3z"/>
<path d="M105.5 194l1 .2h-1z"/>
<path d="M105.5 194h1v.2z"/>
<path d="M105.5 194.2h1z"/>
<path d="M105.5 194.2l1 .1z"/>
<path d="M105.5 194.3h1z"/>
<path d="M105.4 194.4h1.1z"/>
<path d="M105.5 194.3l1 .1z"/>
<path d="M105.4 194.4h1z"/>
<path d="M105.3 194.4h1.1z"/>
<path d="M105.3 194.4h1.2z"/>
<path d="M100.1 194.4l.4-.2-.1 .2z"/>
<path d="M100.5 194.2h.3l-.4 .2z"/>
<path d="M105.3 194.4l1.3 .1h-1.4z"/>
<path d="M105.3 194.4l1.3 .1z"/>
<path d="M105.2 194.5h.4z"/>
<path d="M106.3 194.5h.3z"/>
<path d="M100 194.5h.2z"/>
<path d="M100.1 194.4h.3z"/>
<path d="M105.1 194.5h.4z"/>
<path d="M106.3 194.5l.4 .1z"/>
<path d="M104.9 194.7l.2-.2 .1 .2z"/>
<path d="M105.1 194.5h.4l-.3 .2z"/>
<path d="M99.6 194.7l.4-.2-.2 .2z"/>
<path d="M100 194.5h.2l-.4 .2z"/>
<path d="M99.4 194.8h.3z"/>
<path d="M99.6 194.7h.2z"/>
<path d="M104.6 194.8l.3-.1v.1z"/>
<path d="M104.9 194.7h.3l-.3 .1z"/>
<path d="M106.5 194.6l.6 .2z"/>
<path d="M106.5 194.6h.2l.4 .2z"/>
<path d="M104.5 194.9h.3z"/>
<path d="M104.6 194.8h.3z"/>
<path d="M104.4 194.9h.4z"/>
<path d="M103.8 194.9h1z"/>
<path d="M103.8 194.9l.9 .1z"/>
<path d="M103.8 195h.8z"/>
<path d="M103.8 195h.9z"/>
<path d="M106.9 194.8l.3 .2z"/>
<path d="M99.1 195l.3-.2z"/>
<path d="M99.4 194.8h.3l-.4 .2z"/>
<path d="M103.8 195h.7z"/>
<path d="M99 195h.1z"/>
<path d="M99.1 195h.2z"/>
<path d="M107.1 195l.4 .2z"/>
<path d="M98.8 195.2l.2-.2z"/>
<path d="M99 195h.1l-.2 .2z"/>
<path d="M98.6 195.2h.2z"/>
<path d="M98.8 195.2h.1z"/>
<path d="M103.8 195l.6 .2h-.7z"/>
<path d="M103.8 195h.7l-.1 .2z"/>
<path d="M107.4 195.2l.3 .1z"/>
<path d="M103.7 195.2l.7 .1z"/>
<path d="M103.7 195.3h.7z"/>
<path d="M103.6 195.3h.8z"/>
<path d="M98.5 195.3l.1-.1z"/>
<path d="M98.6 195.2h.2l-.2 .1z"/>
<path d="M103.6 195.3l.2 .1z"/>
<path d="M103.6 195.3h.2z"/>
<path d="M103.5 195.4h.2z"/>
<path d="M103.6 195.4h.2z"/>
<path d="M98.3 195.5l.1-.1z"/>
<path d="M107.6 195.3l.3 .2z"/>
<path d="M103.4 195.5h.2z"/>
<path d="M103.3 195.5h.2z"/>
<path d="M107.8 195.5h.2z"/>
<path d="M103.3 195.6h.1z"/>
<path d="M108 195.5l.1 .1z"/>
<path d="M103.2 195.6h.1z"/>
<path d="M103.1 195.6h.2z"/>
<path d="M108 195.6l.2 .1z"/>
<path d="M108.1 195.7h.2z"/>
<path d="M108.2 195.7l.1 .1z"/>
</g>
<text font-size="4.5" fill="#020303" x="82.8" y="203.5">SKYWORKS</text>
<g font-size="4.5" fill="#272525">
<text x="90.7" y="207.9">66112-1</text>
<text x="93.7" y="212.4">Lot #</text>
<text x="87.9" y="217">YYWW MX</text>
</g>
<g font-size="3.2">
<text x="17.8" y="16.4">DATA SHEET • SKY66112-11: ZIGBEE/THREAD/BLUETOOTH SMART FEM</text>
<text x="78.6" y="168.9">Figure 5. SKY66112-11 PCB Layout Footprint</text>
<text x="78.8" y="235.6">Figure 6. SKY66112-11 Typical Part Marking</text>
<text x="101" y="239.5">(Top View)</text>
</g>
<g font-size="3.2" fill="#221e1f">
<text x="102.3" y="79.4">Stencil Aperture</text>
<text x="105.7" y="83">(Top View)</text>
<text x="67.1" y="143.8">Metallization</text>
<text x="140.5" y="143.6">Solder Mask Opening</text>
<text x="68.6" y="147.3">(Top View)</text>
<text x="147.2" y="147.1">(Top View)</text>
</g>
<text font-size="2.8" x="39.7" y="262.8">Skyworks Solutions, Inc. • Phone [781] 376-3000 • Fax [781] 376-3100 • sales@skyworksinc.com • www.skyworksinc.com</text>
<g font-size="2.7" fill="#272525">
<text x="125.7" y="207.7">Skyworks Part Number</text>
<text x="125.7" y="212.4">Lot Code</text>
</g>
<g font-size="2.7" fill="#262425">
<text x="125.7" y="216.2">Date Code:</text>
<text x="125.7" y="218.9">YY = Calendar Year</text>
<text x="125.7" y="221.6">WW = Week</text>
<text x="125.7" y="224.3">CC = Country Code</text>
</g>
<g font-size="2.6" fill="#272525">
<text x="67" y="185.3">Indicator</text>
<text x="70.5" y="182.7">Pin 1</text>
</g>
<g font-size="2.5">
<text x="17.8" y="266.1">8</text>
<text x="41.7" y="266.1">November 18, 2016 • Skyworks Proprietary Information • Products and Product Information are Subject to Change Without Notice • 203225I</text>
</g>
<g font-size="2.3" fill="#221e1f">
<text x="86.4" y="28">Pin 22</text>
<text x="108.4" y="27.6">3.3 mm</text>
<text x="79.5" y="35.8">Pin 1 indicator</text>
<text x="87.6" y="31.9">Pin 1</text>
<text x="129.2" y="33.3">4X 0.55 mm</text>
<text x="71.9" y="41.7">Stencil aperture size of</text>
<text x="78" y="38.1">0.30 X 0.30 mm</text>
<text x="65.3" y="43.9">80 to 100% of the module/pkg</text>
<text x="72.8" y="46.2">solder mask openings</text>
<text x="127.8" y="47.2">2X 0.85 mm</text>
<text x="138.6" y="51.8">3.8 mm</text>
<text x="84.2" y="62.9">0.5 mm Pitch</text>
<text x="80.6" y="69.1">Exposed Center Pad</text>
<text x="127.6" y="69.6">22X 0.55 mm</text>
<text x="138.5" y="66.3">18X 0.3 mm</text>
<text x="86.9" y="72.4">Package Outline</text>
<text x="122" y="72.4">2X 1.0 mm</text>
<text x="49" y="93.2">Pin 22</text>
<text x="70.9" y="92.7">3.3 mm</text>
<text x="92.9" y="95.9">12X 0.55 mm</text>
<text x="128.5" y="93.4">Pin 22</text>
<text x="150.1" y="92.7">3.4 mm</text>
<text x="37.3" y="101.5">Thermal via array</text>
<text x="50.2" y="97">Pin 1</text>
<text x="97.4" y="100">12X 0.3 mm</text>
<text x="121.6" y="100.8">Pin 1 indicator</text>
<text x="129.6" y="97.2">Pin 1</text>
<text x="171.8" y="99.2">4X 0.65 mm</text>
<text x="25.7" y="105.9">improves thermal performance</text>
<text x="30.8" y="103.7">0.3 mm on 0.6 mm pitch</text>
<text x="120" y="103.1">0.30 X 0.30 mm</text>
<text x="120.6" y="106.3">Opening size of</text>
<text x="113.8" y="108.6">60 to 100% of exposed</text>
<text x="114.8" y="110.8">center opening shown</text>
<text x="170.6" y="112.5">2X 1.0 mm</text>
<text x="101.1" y="116.5">3.8 mm</text>
<text x="183.1" y="116.5">3.9 mm</text>
<text x="43.9" y="121.6">0.5 mm Pitch</text>
<text x="171.9" y="125.9">18X 0.4 mm</text>
<text x="126.4" y="128">0.5 mm Pitch</text>
<text x="83.9" y="136.3">0.25 mm Typ</text>
<text x="122.6" y="134">Exposed Center Pad</text>
<text x="128.8" y="137.3">Package Outline</text>
<text x="167.5" y="136.1">2X 0.5 mm</text>
<text x="172.2" y="132.8">22X 0.65 mm</text>
<text x="49.5" y="139.2">Package Outline</text>
<text x="30.2" y="150">Note:</text>
<text x="30.2" y="153.4">1. All measurements are in millimeters.</text>
<text x="30.2" y="156.4">2. Thermal vias should be resin f</text>
<text x="33" y="158.9">IPC-4761 type VII vias. Recommended Cu thickness is 30 to 35µm.</text>
<text x="58.3" y="156.4">illed and capped in accordance with</text>
</g>
<text font-size="2.1" fill="#221e1f" x="106" y="229.9">203225-006</text>
<g font-size="1.8" fill="#221e1f">
<text x="29.9" y="103.7">Ø</text>
<text x="181.3" y="163.3">203225-005</text>
</g>
</svg>
